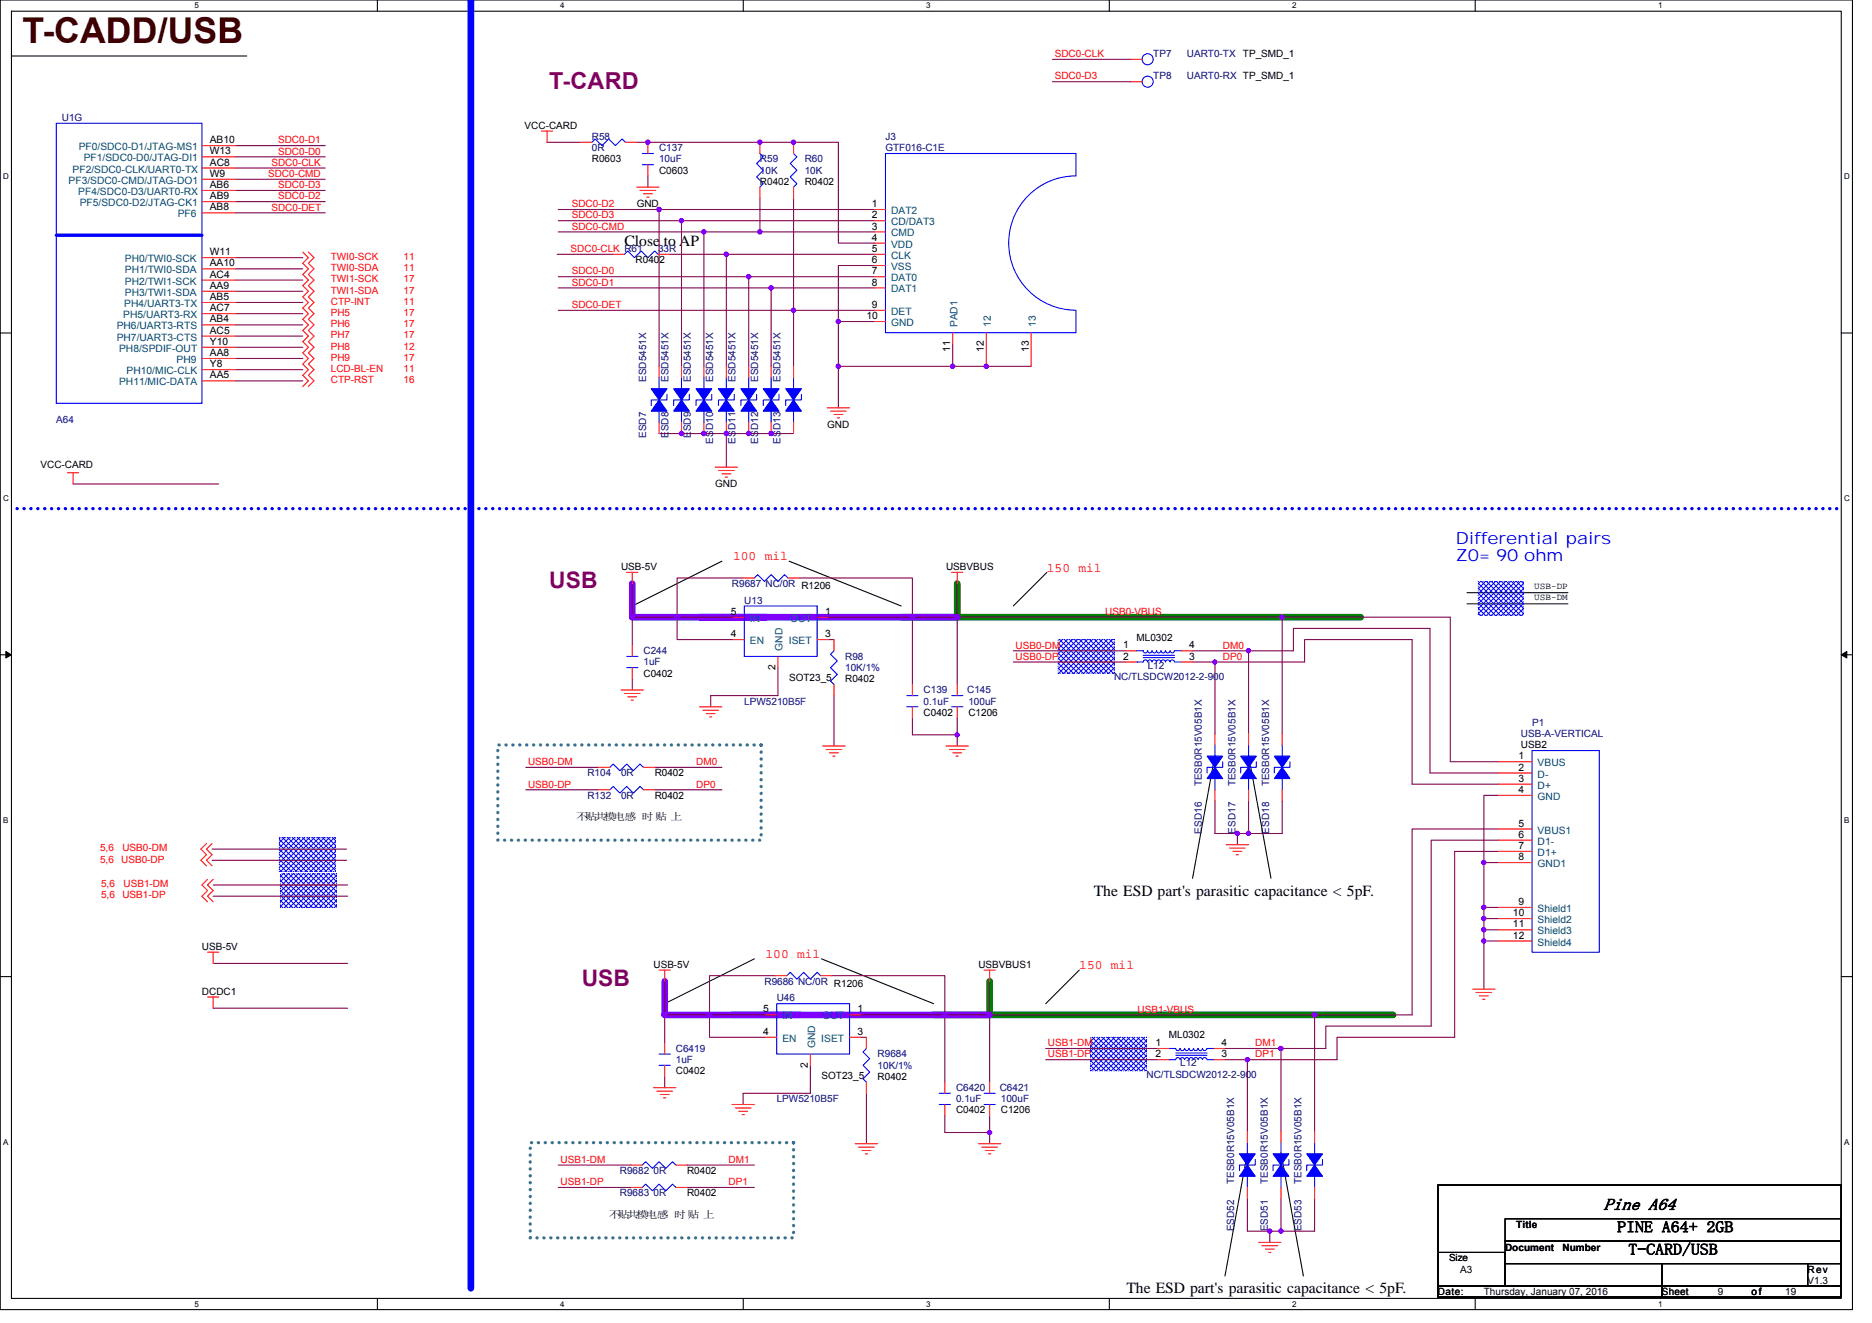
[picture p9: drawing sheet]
<svg xmlns="http://www.w3.org/2000/svg" width="297mm" height="210mm" viewBox="0 0 297 210" stroke-linecap="round" stroke-linejoin="round" font-family="sans-serif">
<path d="M0 0h293.9v207.9h-293.9zM1.8 1.8h290.4v204.3h-290.4z" fill="none" stroke="#000" stroke-width=".17"/>
<g fill="#fff">
<path d="M30.8 .2h.7v1.4h-.7z"/>
<path d="M30.8 206.3h.7v1.4h-.7z"/>
</g>
<path d="M59.9 0v1.8M59.9 206.1v1.8" fill="none" stroke="#000" stroke-width=".17"/>
<g fill="#fff">
<path d="M88.9 .2h.7v1.4h-.7z"/>
<path d="M88.9 206.3h.7v1.4h-.7z"/>
</g>
<path d="M117.9 0v1.8M117.9 206.1v1.8" fill="none" stroke="#000" stroke-width=".17"/>
<g fill="#fff">
<path d="M147 .2h.7v1.4h-.7z"/>
<path d="M147 206.3h.7v1.4h-.7z"/>
</g>
<path d="M176 0v1.8M176 206.1v1.8" fill="none" stroke="#000" stroke-width=".17"/>
<g fill="#fff">
<path d="M205 .2h.7v1.4h-.7z"/>
<path d="M205 206.3h.7v1.4h-.7z"/>
</g>
<path d="M234.1 0v1.8M234.1 206.1v1.8" fill="none" stroke="#000" stroke-width=".17"/>
<g fill="#fff">
<path d="M263.1 .2h.7v1.4h-.7z"/>
<path d="M263.1 206.3h.7v1.4h-.7z"/>
<path d="M.5 27.3h.9v1.4h-.9z"/>
<path d="M292.6 27.3h.9v1.4h-.9z"/>
<path d="M.5 78.4h.9v1.4h-.9z"/>
<path d="M292.6 78.4h.9v1.4h-.9z"/>
</g>
<path d="M0 52.9h1.8M292.2 52.9h1.7" fill="none" stroke="#000" stroke-width=".17"/>
<g fill="#fff">
<path d="M.5 129.5h.8v1.4h-.8z"/>
<path d="M292.6 129.5h.9v1.4h-.9z"/>
</g>
<path d="M0 103.9h1.8M292.2 103.9h1.7" fill="none" stroke="#000" stroke-width=".17"/>
<path d="M.9 103.4l.9 .5-.9 .5zM292.2 103.9l.8-.5v1z" fill="#000" stroke="#000" stroke-width=".16"/>
<g fill="#fff">
<path d="M.5 180.5h.8v1.4h-.8z"/>
<path d="M292.6 180.5h.9v1.4h-.9z"/>
</g>
<path d="M1.8 8.9h37.4M0 155h1.8M292.2 155h1.7" fill="none" stroke="#000" stroke-width=".17"/>
<path d="M2.7 80.7h289.1" fill="none" stroke="#00f" stroke-width=".53" stroke-dasharray="0 1.1"/>
<path d="M74.7 0v204.5" fill="none" stroke="#00f" stroke-width="1.1"/>
<circle cx="74.7" cy="0" r=".53" fill="#00f"/>
<g fill="none" stroke="#000" stroke-width=".17">
<path d="M114.6 89.1l-14.3 7.1M125.2 89.1l17.8 7.1M166.1 90.8l-5.3 5.4M232.8 95.8h16M232.8 94.1h16M192.8 119.8l-3.6 19.6M198.1 119.8l3.6 19.6M119.7 152.2l-14.2 7.1M130.4 152.2l17.7 7.1M171.3 154l-5.4 5.3M197.9 183l-3.5 19.5M203.3 183l3.5 19.5"/>
<path d="M228.2 188.1h64v17.8h-64zM228.2 198.8h10.6v5.3h-10.6zM238.8 197h53.4v3.6h-53.4zM238.8 193.4h53.4v3.6h-53.4zM228.2 204.1h35.5v1.8h-35.5zM238.8 200.6h24.9v3.5h-24.9zM263.7 204.1h28.5v1.8h-28.5zM263.7 200.6h23.1v3.5h-23.1zM286.8 200.6h5.4v3.5h-5.4z"/>
</g>
<g fill="#00f" stroke="#00f" stroke-width=".17" stroke-dasharray="0 .3">
<path d="M234.6 92.3h7.1v5.3h-7.1z" fill-rule="evenodd"/>
<path d="M44.5 138.7h8.9v5.3h-8.9z" fill-rule="evenodd"/>
<path d="M167.9 101.5h8.9v5.3h-8.9z" fill-rule="evenodd"/>
<path d="M173 164.6h8.9v5.4h-8.9z" fill-rule="evenodd"/>
<path d="M44.3 133h8.9v5.3h-8.9z" fill-rule="evenodd"/>
</g>
<path d="M79 118.2h41.8v15.2h-41.8zM84.1 181.4h41.8v15.1h-41.8z" fill="none" stroke="#408080" stroke-width=".53" stroke-dasharray="0 1.1"/>
<path d="M143 98h72.9M151.9 92.6v5.4M157 155.7v5.4M148.1 161.1h72.9" fill="none" stroke="#008000" stroke-width="1.1"/>
<path d="M100.3 92.6v5.4h21.4M111 98h40.9M105.5 155.7v5.4h21.3M116.1 161.1h40.9" fill="none" stroke="#8000ff" stroke-width="1.1"/>
<g fill="none" stroke="#800040" stroke-width=".17">
<path d="M167 9.4h12.4M167 13h12.4M37.4 23.1h14.2M37.4 24.9h14.2M37.4 26.7h14.2M37.4 28.4h14.2M37.4 30.2h14.2M37.4 32h14.2M37.4 33.8h14.2M86.8 22.6h5.3M88.6 35h50.1M88.6 33.3h16"/>
<path d="M88.6 36.8h23.1M101 22.6h32v16h5.7M102.8 27.9v1.8M104.6 33.3h34.1M104.6 33.3v24.8M108.1 35v23.1M111.7 36.8v21.3M111.7 36.8h8.9M120.6 31.5v5.3h18.1M125.9 31.5v26.6M37.4 40.9h10.6M37.4 42.7h10.6"/>
<path d="M37.4 44.4h10.6M37.4 46.2h10.6M37.4 48h10.6M37.4 55.1h10.6M37.4 53.3h10.6M37.4 49.8h10.6M37.4 56.9h10.6M37.4 51.6h10.6M37.4 58.7h10.6M88.4 40.4h8.9M88.6 45.7h33.8M88.6 49.3h50.1"/>
<path d="M88.6 43.9h30.2M106.2 40.4h9M115.2 40.4h23.5M115.2 40.4v17.7M118.8 43.9h19.9M118.8 43.9v14.2M122.4 45.7v12.4M122.4 45.7h16.3M133 58.1h18.2M133 58.1v6.6M138.7 42.1h-5.7v8.9M138.7 51h-5.7v7.1"/>
<path d="M151.2 54.6v3.5h12.4M11.6 76.8h23.1M37.4 60.5h10.6M104.6 68.8h10.6v5.3M115.2 68.8h10.7M100.3 98v4.4M100.3 92.6v5.4M100.3 98h7.1v3.5h8.9M117.9 91.7h-10.5v6.3h8.9M126.8 91.7h18v6.3M131.4 98h13.4M144.8 98h7.1"/>
<path d="M144.8 98v10.6M151.9 98h51.6M151.9 98v10.6M151.9 92.6v5.4M203.5 98h26.6v22.9h7.7M203.5 98v18.5M100.3 107.7v1.8M123.4 106v4.4h-10.6v1.8M131.4 101.5h.9M132.3 110.4v8M144.8 114v2.6h7.1M151.9 116.6v1.8"/>
<path d="M151.9 114v2.6M160.8 103.3h17.8M160.8 105.1h17.8M189.2 103.3h8.9M189.2 105.1h3.6M192.8 105.1v11.4M192.8 105.1h14.2v-3.6h17.1v23h13.7M198.1 103.3v13.2M198.1 103.3h7.1v-3.6h21.7v23h10.9M33.7 134.8h21.3M33.7 136.5h21.3M83.4 121.8h11.6"/>
<path d="M83.4 125.3h11.6M103.9 121.8h10.7M103.9 125.3h10.7M192.8 127.1v5.2h3.5v1.8M196.3 132.3h1.8M198.1 127.1v5.2M203.5 127.1v5.2h-5.4M235.5 136.9v7.1M235.5 136.9h2.3M237.8 131.6h-13.7v29.5h-15.5M237.8 135.1h-7v29.5h-18.6l-.1 3.6h-14.2M237.8 126.2h-2.3v10.7"/>
<path d="M237.8 133.4h-10.7v29.5h-16.7v3.5h-7.1M33.8 140.5h21.4M33.8 142.2h21.4M33.8 152.9h21.4M105.5 155.7v5.4M123.1 154.9h-10.5v6.2M132 154.9h17.9v6.2M157 155.7v5.4M235.5 144v1.8M235.5 145.8v1.8M235.5 147.6v1.8M235.5 149.4v7.6"/>
<path d="M235.5 144h2.3M235.5 145.8h2.3M235.5 147.6h2.3M235.5 149.4h2.3M33.8 160h21.4M105.5 170.9v1.7M105.5 161.1v4.4M105.5 161.1h7.1M112.6 161.1h8.9M112.6 161.1v3.5h8.9M128.6 169.1v4.4h-10.7v1.8M136.6 161.1h13.3"/>
<path d="M136.6 164.6h.9M137.5 173.5v8M149.9 161.1v10.6M149.9 177.1v2.6h7.1M149.9 161.1h7.1M157 179.7v1.8M157 161.1v10.6M157 177.1v2.6M157 161.1h51.6M165.9 166.4h17.8M165.9 168.2h17.8M194.4 166.4h8.9"/>
<path d="M194.4 168.2h3.5M197.9 168.2v11.4M203.3 166.4v13.2M208.6 161.1v18.5M88.6 184.9h11.5M88.6 188.5h11.5M109 184.9h10.7M109 188.5h10.7M197.9 190.2v5.2h3.6M201.5 195.4v1.8M201.5 195.4h1.8M203.3 190.2v5.2"/>
<path d="M208.6 190.2v5.2h-5.3"/>
</g>
<g fill="#f0f" stroke="#f0f" stroke-width=".17">
<circle cx="115.2" cy="68.8" r=".35"/>
<circle cx="111.7" cy="68.8" r=".35"/>
<circle cx="125.9" cy="22.6" r=".35"/>
<circle cx="120.6" cy="36.8" r=".35"/>
<circle cx="120.6" cy="22.6" r=".35"/>
<circle cx="102.8" cy="22.6" r=".35"/>
<circle cx="108.1" cy="35" r=".35"/>
<circle cx="122.3" cy="68.8" r=".35"/>
<circle cx="125.9" cy="49.2" r=".35"/>
<circle cx="108.1" cy="68.8" r=".35"/>
<circle cx="118.8" cy="68.8" r=".35"/>
<circle cx="104.6" cy="33.2" r=".35"/>
<circle cx="111.7" cy="36.8" r=".35"/>
<circle cx="115.2" cy="40.4" r=".35"/>
<circle cx="118.8" cy="43.9" r=".35"/>
<circle cx="122.3" cy="45.7" r=".35"/>
<circle cx="133" cy="51" r=".35"/>
<circle cx="133" cy="58.1" r=".35"/>
<circle cx="151.2" cy="58.1" r=".35"/>
<circle cx="156.5" cy="58.1" r=".35"/>
<circle cx="100.3" cy="98" r=".34"/>
<circle cx="198.1" cy="103.3" r=".34"/>
<circle cx="192.8" cy="105.1" r=".34"/>
<circle cx="198.1" cy="132.3" r=".34"/>
<circle cx="196.3" cy="132.3" r=".34"/>
<circle cx="144.8" cy="98" r=".34"/>
<circle cx="151.9" cy="98" r=".34"/>
<circle cx="151.9" cy="116.6" r=".34"/>
<circle cx="203.4" cy="98" r=".34"/>
<circle cx="203.3" cy="166.4" r=".35"/>
<circle cx="197.9" cy="168.2" r=".35"/>
<circle cx="203.3" cy="195.4" r=".35"/>
<circle cx="201.5" cy="195.4" r=".35"/>
<circle cx="149.9" cy="161.1" r=".35"/>
<circle cx="157" cy="179.7" r=".35"/>
<circle cx="208.6" cy="161.1" r=".35"/>
<circle cx="157" cy="161.1" r=".35"/>
<circle cx="105.5" cy="161.1" r=".35"/>
<circle cx="235.4" cy="145.8" r=".34"/>
<circle cx="235.4" cy="144" r=".34"/>
<circle cx="235.4" cy="147.6" r=".34"/>
<circle cx="235.4" cy="149.3" r=".34"/>
<circle cx="235.4" cy="136.9" r=".34"/>
<circle cx="112.6" cy="161.1" r=".35"/>
<circle cx="107.4" cy="98" r=".34"/>
</g>
<g fill="none" stroke="#f00" stroke-width=".17">
<path d="M179.4 13h1.8M179.4 9.4h1.8M32 23.1h5.4M32 24.9h5.4M32 26.7h5.4M32 28.4h5.4M32 30.2h5.4M32 32h5.4M32 33.8h5.4M85.9 20.8h1.8M86.8 20.8v1.8M92.1 22.6h1.8"/>
<path d="M99.2 22.6h1.8M101 29.7h3.6M101.6 30.2h2.5M102.1 30.8h1.4M102.6 31.3h.4M102.8 26.1v1.8M102.8 22.6v1.8M120.6 22.6v1.8M120.6 29.7v1.8M125.9 22.6v1.8M125.9 29.7v1.8M138.7 33.3h1.8"/>
<path d="M138.7 35h1.8M138.7 36.8h1.8M138.7 38.6h1.8M32 40.9h5.4M32 42.7h5.4M32 55.1h5.4M32 56.9h5.4M32 44.4h5.4M32 46.2h5.4M32 48h5.4M32 49.8h5.4M32 51.6h5.4"/>
<path d="M32 53.3h5.4M32 58.7h5.4M48 40l.9 .9-.9 .9 .9 .9-.9 .9 .9 .8-.9 .9 .9 .9-.9 .9 .9 .9-.9 .9 .9 .9-.9 .9 .9 .9-.9 .9 .9 .8-.9 .9 .9 .9-.9 .9 .9 .9-.9 .9 .9 .9-.9 .9 .9 .9-.9 .8M48.9 40l.9 .9-.9 .9 .9 .9-.9 .9 .9 .8-.9 .9 .9 .9-.9 .9 .9 .9-.9 .9 .9 .9-.9 .9 .9 .9-.9 .9 .9 .8-.9 .9 .9 .9-.9 .9 .9 .9-.9 .9 .9 .9-.9 .9 .9 .9-.9 .8M97.3 40.4h1.8M104.4 40.4h1.8M104.6 58.1v1.8M108.1 58.1v1.8M111.7 58.1v1.8M115.2 58.1v1.8M118.8 58.1v1.8M122.4 58.1v1.8"/>
<path d="M125.9 58.1v1.8M138.7 40.4h1.8M138.7 42.1h1.8M138.7 43.9h1.8M138.7 45.7h1.8M138.7 51h1.8M138.7 49.3h1.8M151.2 52.8v1.8M156.5 52.8v5.3M163.6 52.8v5.3M10.7 75h1.8M11.6 75v1.8"/>
<path d="M32 60.5h5.4M104.6 67v1.8M108.1 67v1.8M111.7 67v1.8M113.5 74.1h3.5M114 74.7h2.5M114.6 75.2h1.4M115.1 75.7h.3M115.2 67v1.8M118.8 67v1.8M122.4 67v1.8M125.9 67v1.8"/>
<path d="M131.3 64.7h3.5M131.8 65.3h2.5M132.3 65.8h1.4M132.9 66.3h.3M99.4 90.8h1.8M100.3 90.8v1.8M116.3 98h1.8M117.9 91.7h1.8M125 91.7h1.8M129.7 98h1.7M151 90.8h1.8M151.9 90.8v1.8"/>
<path d="M98.5 109.5h3.6M99.1 110.1h2.5M99.6 110.6h1.4M100.1 111.1h.4M100.3 106v1.7M100.3 102.4v1.8M111 112.2h3.6M111.5 112.7h2.5M112.1 113.3h1.4M112.6 113.8h.3M116.3 101.5h1.8M123.4 104.2v1.8"/>
<path d="M129.7 101.5h1.7M130.6 118.4h3.5M131.1 119h2.5M131.6 119.5h1.4M132.3 108.6v1.8M132.3 101.5v1.8M144.8 112.2v1.8M144.8 108.6v1.8M150.1 118.4h3.6M150.6 119h2.5M151.2 119.5h1.4M151.9 112.2v1.8"/>
<path d="M151.9 108.6v1.8M178.6 103.3h1.7M178.6 105.1h1.7M187.4 105.1h1.8M187.4 103.3h1.8M192.8 116.5v1.7M198.1 116.5v1.7M203.5 116.5v1.7M32.8 133.9l-.9 .9 .9 .9-.9 .8 .9 .9M32.9 139.6l-.9 .9 .9 .9-.9 .8 .9 .9M33.7 133.9l-.9 .9 .9 .9-.9 .8 .9 .9M33.8 139.6l-.9 .9 .9 .9-.9 .8 .9 .9"/>
<path d="M95 121.8h1.8M95 125.3h1.8M102.1 121.8h1.8M102.1 125.3h1.8M132.1 120h.4M151.7 120h.4M192.8 125.3v1.8M194.6 134.1h3.5M195.1 134.6h2.5M195.6 135.1h1.4M196.1 135.7h.4M198.1 125.3v1.8"/>
<path d="M203.5 125.3v1.8M237.8 120.9h5.3M237.8 122.7h5.3M237.8 124.5h5.3M237.8 126.2h5.3M237.8 131.6h5.3M237.8 133.3h5.3M237.8 135.1h5.3M237.8 136.9h5.3M32.9 151.1h1.8M32.9 158.2h1.8M33.8 151.1v1.8"/>
<path d="M33.8 158.2v1.8M104.6 154h1.8M105.5 154v1.7M123.1 154.9h1.8M130.2 154.9h1.8M156.1 154h1.8M157 154v1.7M233.7 157h3.5M234.2 157.5h2.5M234.7 158.1h1.5M235.3 158.6h.3M237.8 144h5.3"/>
<path d="M237.8 145.8h5.3M237.8 147.6h5.3M237.8 149.4h5.3M103.7 172.6h3.5M104.2 173.2h2.5M104.8 173.7h1.4M105.3 174.2h.4M105.5 169.1v1.8M105.5 165.5v1.8M116.1 175.3h3.6M116.7 175.9h2.5M117.2 176.4h1.4"/>
<path d="M117.7 176.9h.4M121.5 164.6h1.8M121.5 161.1h1.8M128.6 167.3v1.8M134.8 164.6h1.8M134.8 161.1h1.8M137.5 171.7v1.8M137.5 164.6v1.8M149.9 175.3v1.8M149.9 171.7v1.8M157 175.3v1.8M157 171.7v1.8"/>
<path d="M183.7 166.4h1.8M183.7 168.2h1.8M192.6 168.2h1.8M192.6 166.4h1.8M197.9 179.6v1.8M203.3 179.6v1.8M208.6 179.6v1.8M100.1 188.5h1.8M100.1 184.9h1.8M107.2 188.5h1.8M107.2 184.9h1.8M135.7 181.5h3.6"/>
<path d="M136.2 182.1h2.5M136.8 182.6h1.4M137.3 183.1h.4M155.3 181.5h3.5M155.8 182.1h2.5M156.3 182.6h1.5M156.9 183.1h.3M197.9 188.5v1.7M199.7 197.2h3.6M200.2 197.7h2.5M200.8 198.2h1.4M201.3 198.8h.4"/>
<path d="M203.3 188.5v1.7M208.6 188.5v1.7"/>
</g>
<g fill="none" stroke="#00f" stroke-width=".17">
<path d="M8.9 19.6h23.1v44.4h-23.1zM93.9 22.6l.5-.5 1.1 1 1.1-1 1.1 1 1-1 .5 .5M101.9 26.1h1.8M101.9 24.4h1.8M120.6 24.4l.5 .5-1 1.1 1 1-1 1.1 1 1.1-.5 .5M125.9 24.4l.5 .5-1 1.1 1 1-1 1.1 1 1.1-.5 .5M170.7 27.9a10.7 10.7 0 0 0-10.6 10.7 10.7 10.7 0 0 0 10.6 10.6M170.7 27.9v-3.5h-30.2v28.4h30.2v-3.5M99.1 40.4l.5-.6 1.1 1.1 1-1.1 1.1 1.1 1.1-1.1 .5 .6M104.6 59.9v1.8M108.1 59.9v1.8M111.7 59.9v1.8"/>
<path d="M115.2 59.9v1.8M118.8 59.9v1.8M122.4 59.9v1.8M125.9 59.9v1.8M104.6 65.3v1.7M105.8 62.6v.9h-2.5v.9M108.1 65.3v1.7M109.4 62.6v.9h-2.5v.9M111.7 65.3v1.7M112.9 62.6v.9h-2.5v.9M115.2 65.3v1.7M116.5 62.6v.9h-2.5v.9"/>
<path d="M118.8 65.3v1.7M120.1 62.6v.9h-2.5v.9M122.4 65.3v1.7M123.6 62.6v.9h-2.5v.9M125.9 65.3v1.7M127.2 62.6v.9h-2.5v.9M118.1 96.2h11.6v8h-11.6zM119.7 91.7l.5-.5 1.1 1.1 1.1-1.1 1 1.1 1.1-1.1 .5 .5M99.4 106h1.8M99.4 104.2h1.8M132.3 103.3l-.5 .5 1.1 1.1-1.1 1.1 1.1 1-1.1 1.1 .5 .5M143.9 112.2h1.8"/>
<path d="M143.9 110.4h1.8M151 112.2h1.8M151 110.4h1.8M180.3 105.1h1.1M180.3 103.3h1.1M181.4 105.1a.35 .35 0 0 1 .3-.4 .35 .35 0 0 1 .4 .4M181.4 103.3a.35 .35 0 0 0 .3 .3 .35 .35 0 0 0 .4-.3M181.4 104h5M181.4 104.4h5M182.1 103.3a.34 .34 0 0 0 .4 .3 .34 .34 0 0 0 .3-.3 .36 .36 0 0 0 .4 .3 .36 .36 0 0 0 .3-.3M182.1 105.1a.34 .34 0 0 1 .4-.4 .34 .34 0 0 1 .3 .4 .36 .36 0 0 1 .4-.4 .36 .36 0 0 1 .3 .4M183.5 105.1a.34 .34 0 0 1 .4-.4 .34 .34 0 0 1 .3 .4 .36 .36 0 0 1 .4-.4 .36 .36 0 0 1 .3 .4 .36 .36 0 0 1 .4-.4 .36 .36 0 0 1 .3 .4"/>
<path d="M183.5 103.3a.34 .34 0 0 0 .4 .3 .34 .34 0 0 0 .3-.3 .36 .36 0 0 0 .4 .3 .36 .36 0 0 0 .3-.3 .36 .36 0 0 0 .4 .3 .36 .36 0 0 0 .3-.3M185.7 105.1a.34 .34 0 0 1 .3-.4 .34 .34 0 0 1 .3 .4M185.7 103.3a.34 .34 0 0 0 .3 .3 .34 .34 0 0 0 .3-.3M186.4 103.3h1M186.4 105.1h1M192.8 118.2v1.8M198.1 118.2v1.8M203.5 118.2v1.8M243.1 119.1h10.7v32h-10.7zM96.8 121.8l.5-.5 1.1 1 1-1 1.1 1 1.1-1 .5 .5M96.8 125.3l.5-.5 1.1 1.1 1-1.1 1.1 1.1 1.1-1.1 .5 .5M192.8 123.6v1.7"/>
<path d="M194 120.9v.9h-2.5v.9M198.1 123.6v1.7M199.3 120.9v.9h-2.4v.9M203.5 123.6v1.7M204.7 120.9v.9h-2.5v.9M123.3 159.3h11.5v8h-11.5zM124.9 154.9l.5-.6 1 1.1 1.1-1.1 1.1 1.1 1.1-1.1 .5 .6M104.6 169.1h1.8M104.6 167.3h1.8M137.5 166.4l-.6 .6 1.1 1-1.1 1.1 1.1 1.1-1.1 1 .6 .5M149 175.3h1.8M149 173.5h1.8"/>
<path d="M156.1 175.3h1.8M156.1 173.5h1.8M185.5 168.2h1.1M186.6 167.1h4.9M186.6 167.5h4.9M186.6 168.2a.34 .34 0 0 1 .3-.3 .34 .34 0 0 1 .3 .3M187.2 166.4a.34 .34 0 0 1-.3 .4 .34 .34 0 0 1-.3-.4h-1.1M187.3 166.4a.35 .35 0 0 0 .3 .4 .35 .35 0 0 0 .4-.4M187.3 168.2a.35 .35 0 0 1 .3-.3 .35 .35 0 0 1 .4 .3M188 168.2a.34 .34 0 0 1 .3-.3 .34 .34 0 0 1 .4 .3 .36 .36 0 0 1 .3-.3 .36 .36 0 0 1 .4 .3 .36 .36 0 0 1 .3-.3 .36 .36 0 0 1 .4 .3M188 166.4a.34 .34 0 0 0 .3 .4 .34 .34 0 0 0 .4-.4 .36 .36 0 0 0 .3 .4 .36 .36 0 0 0 .4-.4 .36 .36 0 0 0 .3 .4 .36 .36 0 0 0 .4-.4M190.1 168.2a.34 .34 0 0 1 .4-.3 .34 .34 0 0 1 .3 .3 .36 .36 0 0 1 .4-.3 .36 .36 0 0 1 .3 .3"/>
<path d="M190.1 166.4a.34 .34 0 0 0 .4 .4 .34 .34 0 0 0 .3-.4 .36 .36 0 0 0 .4 .4 .36 .36 0 0 0 .3-.4h1.1M191.5 168.2h1.1M101.9 188.5l.5-.6 1.1 1.1 1.1-1.1 1.1 1.1 1-1.1 .5 .6M101.9 184.9l.5-.5 1.1 1 1.1-1 1.1 1 1-1 .5 .5M197.9 181.4v1.7M197.9 186.7v1.8M199.2 184v.9h-2.5v.9M203.3 181.4v1.7M203.3 186.7v1.8M204.5 184v.9h-2.5v.9M208.6 181.4v1.7M208.6 186.7v1.8"/>
<path d="M209.8 184v.9h-2.5v.9"/>
<circle cx="182.1" cy="9.4" r=".88"/>
<circle cx="182.1" cy="13" r=".88"/>
</g>
<g fill="#00f" stroke="#00f" stroke-width=".17">
<path d="M110.4 61.7h2.5l-1.2 1.8z"/>
<path d="M111.7 63.5l1.2 1.8h-2.5z"/>
<path d="M202 183.1h2.5l-1.2 1.8z"/>
<path d="M203.3 184.9l1.2 1.8h-2.5z"/>
<path d="M103.3 61.7h2.5l-1.2 1.8z"/>
<path d="M104.6 63.5l1.2 1.8h-2.5z"/>
<path d="M114 61.7h2.5l-1.3 1.8z"/>
<path d="M115.2 63.5l1.3 1.8h-2.5z"/>
<path d="M196.9 120h2.4l-1.2 1.8z"/>
<path d="M198.1 121.8l1.2 1.8h-2.4z"/>
<path d="M196.7 183.1h2.5l-1.3 1.8z"/>
<path d="M197.9 184.9l1.3 1.8h-2.5z"/>
<path d="M191.5 120h2.5l-1.2 1.8z"/>
<path d="M192.8 121.8l1.2 1.8h-2.5z"/>
<path d="M207.3 183.1h2.5l-1.2 1.8z"/>
<path d="M208.6 184.9l1.2 1.8h-2.5z"/>
<path d="M117.6 61.7h2.5l-1.3 1.8z"/>
<path d="M118.8 63.5l1.3 1.8h-2.5z"/>
<path d="M202.2 120h2.5l-1.2 1.8z"/>
<path d="M203.5 121.8l1.2 1.8h-2.5z"/>
<path d="M121.1 61.7h2.5l-1.2 1.8z"/>
<path d="M122.4 63.5l1.2 1.8h-2.5z"/>
<path d="M106.9 61.7h2.5l-1.3 1.8z"/>
<path d="M108.1 63.5l1.3 1.8h-2.5z"/>
<path d="M124.7 61.7h2.5l-1.3 1.8z"/>
<path d="M125.9 63.5l1.3 1.8h-2.5z"/>
</g>
<path d="M8.9 37.3h23.1" fill="none" stroke="#00f" stroke-width=".53"/>
<text font-size="5.7" fill="#400000" x="3.6" y="6.9">T-CADD/USB</text>
<text font-size="3.7" fill="#800080" x="87.2" y="14.1">T-CARD</text>
<g font-size="3.6" fill="#800080">
<text x="87.2" y="93.3">USB</text>
<text x="92.3" y="156.4">USB</text>
</g>
<g font-size="2.7" fill="#00f">
<text x="231" y="86.3">Differential pairs</text>
<text x="231" y="89">Z0= 90 ohm</text>
</g>
<text font-size="2.7" x="254.4" y="192">Pine A64</text>
<g font-size="2.5">
<text x="99.1" y="39">Close to AP</text>
<text x="173.6" y="142.1">The ESD part's parasitic capacitance &lt; 5pF.</text>
<text x="256.6" y="195.6">PINE A64+ 2GB</text>
<text x="258.4" y="199.1">T-CARD/USB</text>
<text x="178.7" y="205.3">The ESD part's parasitic capacitance &lt; 5pF.</text>
</g>
<g font-size="2.1" fill="#f00">
<text x="116.3" y="88.9">100 mil</text>
<text x="166.1" y="90.7">150 mil</text>
<text x="121.5" y="152.1">100 mil</text>
<text x="171.3" y="153.8">150 mil</text>
</g>
<g font-size="1.6" fill="#f00">
<text x="167.4" y="9.1">SDC0-CLK</text>
<text x="167.4" y="12.6">SDC0-D3</text>
<text x="44.1" y="22.8">SDC0-D1</text>
<text x="42.5" y="28.1">SDC0-CMD</text>
<text x="43.1" y="26.3">SDC0-CLK</text>
<text x="44.1" y="24.5">SDC0-D0</text>
<text x="44.1" y="29.9">SDC0-D3</text>
<text x="43.1" y="33.4">SDC0-DET</text>
<text x="44.1" y="31.6">SDC0-D2</text>
<text x="90.7" y="34.7">SDC0-D3</text>
<text x="90.7" y="32.9">SDC0-D2</text>
<text x="52.5" y="41.3">TWI0-SCK</text>
<text x="64" y="41.3">11</text>
<text x="90.5" y="40">SDC0-CLK R61</text>
<text x="90.7" y="36.4">SDC0-CMD</text>
<text x="52.5" y="43">TWI0-SDA</text>
<text x="52.5" y="44.8">TWI1-SCK</text>
<text x="52.5" y="46.6">TWI1-SDA</text>
<text x="64" y="43">11</text>
<text x="64" y="44.8">17</text>
<text x="64" y="46.6">17</text>
<text x="90.7" y="43.6">SDC0-D0</text>
<text x="90.7" y="45.3">SDC0-D1</text>
<text x="52.5" y="48.4">CTP-INT</text>
<text x="52.5" y="53.7">PH7</text>
<text x="52.5" y="50.1">PH5</text>
<text x="52.5" y="51.9">PH6</text>
<text x="64" y="53.7">17</text>
<text x="64" y="50.1">17</text>
<text x="64" y="51.9">17</text>
<text x="64" y="48.4">11</text>
<text x="90.7" y="48.9">SDC0-DET</text>
<text x="52.5" y="55.5">PH8</text>
<text x="52.5" y="57.3">PH9</text>
<text x="52.5" y="59">LCD-BL-EN</text>
<text x="64" y="55.5">12</text>
<text x="64" y="57.3">17</text>
<text x="64" y="59">11</text>
<text x="52.5" y="60.8">CTP-RST</text>
<text x="64" y="60.8">16</text>
<text x="175.4" y="97.6">USB0-VBUS</text>
<text x="161.1" y="102.9">USB0-DM</text>
<text x="161.1" y="104.7">USB0-DP</text>
<text x="194" y="104.7">DP0</text>
<text x="194" y="102.9">DM0</text>
<text x="83.8" y="121.4">USB0-DM</text>
<text x="83.8" y="125">USB0-DP</text>
<text x="110.5" y="121.4">DM0</text>
<text x="110.5" y="125">DP0</text>
<text x="15.9" y="136.9">5,6</text>
<text x="15.9" y="135.1">5,6</text>
<text x="19.2" y="136.9">USB0-DP</text>
<text x="19.4" y="135.1">USB0-DM</text>
<text x="16" y="140.8">5,6</text>
<text x="16" y="142.6">5,6</text>
<text x="19.4" y="142.6">USB1-DP</text>
<text x="19.6" y="140.8">USB1-DM</text>
<text x="180.5" y="160.7">USB1-VBUS</text>
<text x="166.3" y="166.1">USB1-DM</text>
<text x="166.3" y="167.8">USB1-DP</text>
<text x="199.2" y="167.8">DP1</text>
<text x="199.2" y="166.1">DM1</text>
<text x="88.9" y="184.6">USB1-DM</text>
<text x="115.6" y="184.6">DM1</text>
<text x="88.9" y="188.1">USB1-DP</text>
<text x="115.6" y="188.1">DP1</text>
</g>
<g font-size="1.6" fill="#000080">
<text x="183" y="9.1">TP7</text>
<text x="188.3" y="9.1">UART0-TX</text>
<text x="183" y="12.6">TP8</text>
<text x="188.3" y="12.6">UART0-RX TP_SMD_1</text>
<text x="9.8" y="19.2">U1G</text>
<text x="93.9" y="22.2">R58</text>
<text x="140.5" y="22.2">J3</text>
<text x="93.9" y="24">0R</text>
<text x="104.6" y="24">C137</text>
<text x="104.6" y="25.8">10uF</text>
<text x="120.6" y="25.8">R59</text>
<text x="120.6" y="27.6">10K</text>
<text x="127.7" y="25.8">R60</text>
<text x="127.7" y="27.6">10K</text>
<text x="140.5" y="24">GTF016-C1E</text>
<text x="104.4" y="40">33R</text>
<text x="102.5" y="60.6" transform="rotate(-90 102.5 60.6)">ESD5451X</text>
<text x="106.1" y="60.6" transform="rotate(-90 106.1 60.6)">ESD5451X</text>
<text x="109.6" y="60.6" transform="rotate(-90 109.6 60.6)">ESD5451X</text>
<text x="113.2" y="60.6" transform="rotate(-90 113.2 60.6)">ESD5451X</text>
<text x="116.7" y="60.6" transform="rotate(-90 116.7 60.6)">ESD5451X</text>
<text x="120.3" y="60.6" transform="rotate(-90 120.3 60.6)">ESD5451X</text>
<text x="123.8" y="60.6" transform="rotate(-90 123.8 60.6)">ESD5451X</text>
<text x="8.9" y="67.2">A64</text>
<text x="102.5" y="69.5" transform="rotate(-90 102.5 69.5)">ESD7</text>
<text x="106.1" y="69.5" transform="rotate(-90 106.1 69.5)">ESD8</text>
<text x="109.6" y="69.5" transform="rotate(-90 109.6 69.5)">ESD9</text>
<text x="113.2" y="70.4" transform="rotate(-90 113.2 70.4)">ESD10</text>
<text x="116.7" y="70.4" transform="rotate(-90 116.7 70.4)">ESD11</text>
<text x="120.3" y="70.4" transform="rotate(-90 120.3 70.4)">ESD12</text>
<text x="123.8" y="70.4" transform="rotate(-90 123.8 70.4)">ESD13</text>
<text x="116.1" y="93.2">R9687 NC/0R R1206</text>
<text x="118.1" y="95.8">U13</text>
<text x="102.1" y="103.8">C244</text>
<text x="102.1" y="105.6">1uF</text>
<text x="134.1" y="104.7">R98</text>
<text x="134.1" y="106.5">10K/1%</text>
<text x="176.8" y="107.9">NC/TLSDCW2012-2-900</text>
<text x="182.1" y="106.2">L12</text>
<text x="118.1" y="111.8">LPW5210B5F</text>
<text x="146.6" y="110">C139</text>
<text x="146.6" y="111.8">0.1uF</text>
<text x="153.5" y="110">C145</text>
<text x="153.7" y="111.8">100uF</text>
<text x="241.3" y="117">USB-A-VERTICAL</text>
<text x="243.1" y="115.2">P1</text>
<text x="93.2" y="123.2">R104</text>
<text x="98.5" y="123.2">0R</text>
<text x="190.7" y="124.8" transform="rotate(-90 190.7 124.8)">TESB0R15V05B1X</text>
<text x="196" y="124.8" transform="rotate(-90 196 124.8)">TESB0R15V05B1X</text>
<text x="201.4" y="124.8" transform="rotate(-90 201.4 124.8)">TESB0R15V05B1X</text>
<text x="93.2" y="126.8">R132</text>
<text x="98.5" y="126.8">0R</text>
<text x="190.7" y="132.3" transform="rotate(-90 190.7 132.3)">ESD16</text>
<text x="196" y="132.3" transform="rotate(-90 196 132.3)">ESD17</text>
<text x="201.4" y="132.3" transform="rotate(-90 201.4 132.3)">ESD18</text>
<text x="121.3" y="156.3">R9686 NC/0R R1206</text>
<text x="123.3" y="158.9">U46</text>
<text x="107.2" y="166.9">C6419</text>
<text x="139.3" y="167.8">R9684</text>
<text x="107.2" y="168.7">1uF</text>
<text x="139.3" y="169.6">10K/1%</text>
<text x="151.7" y="173.2">C6420</text>
<text x="158.6" y="173.2">C6421</text>
<text x="181.9" y="171">NC/TLSDCW2012-2-900</text>
<text x="187.3" y="169.3">L12</text>
<text x="123.3" y="174.9">LPW5210B5F</text>
<text x="151.7" y="174.9">0.1uF</text>
<text x="158.8" y="174.9">100uF</text>
<text x="98.4" y="189.9">R9683 0R</text>
<text x="98.4" y="186.3">R9682 0R</text>
<text x="195.9" y="187.9" transform="rotate(-90 195.9 187.9)">TESB0R15V05B1X</text>
<text x="201.2" y="187.9" transform="rotate(-90 201.2 187.9)">TESB0R15V05B1X</text>
<text x="206.5" y="187.9" transform="rotate(-90 206.5 187.9)">TESB0R15V05B1X</text>
<text x="195.9" y="195.4" transform="rotate(-90 195.9 195.4)">ESD52</text>
<text x="201.2" y="195.4" transform="rotate(-90 201.2 195.4)">ESD51</text>
<text x="206.5" y="195.4" transform="rotate(-90 206.5 195.4)">ESD53</text>
</g>
<g font-size="1.6">
<text x="197.2" y="9.1">TP_SMD_1</text>
<text x="33.3" y="22.7">AB10</text>
<text x="83.2" y="20.4">VCC-CARD</text>
<text x="33.3" y="29.8">AB6</text>
<text x="33.3" y="28.1">W9</text>
<text x="33.3" y="24.5">W13</text>
<text x="33.3" y="26.3">AC8</text>
<text x="93.9" y="25.8">R0603</text>
<text x="104.6" y="27.6">C0603</text>
<text x="120.6" y="29.3">R0402</text>
<text x="127.7" y="29.3">R0402</text>
<text x="33.3" y="33.4">AB8</text>
<text x="33.3" y="31.6">AB9</text>
<text x="101" y="32.9">GND</text>
<text x="138.4" y="32.9">1</text>
<text x="138.4" y="34.7">2</text>
<text x="33.3" y="40.5">W11</text>
<text x="100.9" y="41.8">R0402</text>
<text x="138.4" y="36.4">3</text>
<text x="138.4" y="38.2">4</text>
<text x="138.4" y="40">5</text>
<text x="138.4" y="41.8">6</text>
<text x="33.3" y="42.3">AA10</text>
<text x="33.3" y="44.1">AC4</text>
<text x="33.3" y="45.8">AA9</text>
<text x="33.3" y="47.6">AB5</text>
<text x="138.4" y="43.5">7</text>
<text x="138.4" y="45.3">8</text>
<text x="33.3" y="51.2">AB4</text>
<text x="33.3" y="53">AC5</text>
<text x="33.3" y="49.4">AC7</text>
<text x="137.5" y="50.7">10</text>
<text x="138.4" y="48.9">9</text>
<text x="33.3" y="56.5">AA8</text>
<text x="33.3" y="54.7">Y10</text>
<text x="33.3" y="58.3">Y8</text>
<text x="150.8" y="55.9" transform="rotate(-90 150.8 55.9)">11</text>
<text x="156.1" y="55.9" transform="rotate(-90 156.1 55.9)">12</text>
<text x="163.2" y="55.9" transform="rotate(-90 163.2 55.9)">13</text>
<text x="33.3" y="60.1">AA5</text>
<text x="131.3" y="67.9">GND</text>
<text x="6.4" y="74.3">VCC-CARD</text>
<text x="113.5" y="77.3">GND</text>
<text x="98.5" y="90.5">USB-5V</text>
<text x="150.1" y="90.5">USBVBUS</text>
<text x="116" y="101.1">4</text>
<text x="116" y="97.6">5</text>
<text x="130.9" y="101.1">3</text>
<text x="130.9" y="97.6">1</text>
<text x="180.3" y="101.7">ML0302</text>
<text x="102.1" y="107.4">C0402</text>
<text x="123.1" y="106.3" transform="rotate(-90 123.1 106.3)">2</text>
<text x="178.2" y="102.9">1</text>
<text x="178.2" y="104.7">2</text>
<text x="188.7" y="104.7">3</text>
<text x="188.7" y="102.9">4</text>
<text x="125.2" y="108.1">SOT23_5</text>
<text x="134.1" y="108.3">R0402</text>
<text x="146.6" y="113.6">C0402</text>
<text x="153.7" y="113.6">C1206</text>
<text x="241.3" y="118.8">USB2</text>
<text x="103.9" y="123.2">R0402</text>
<text x="241" y="120.5">1</text>
<text x="241" y="122.3">2</text>
<text x="241" y="124.1">3</text>
<text x="241" y="125.9">4</text>
<text x="91.4" y="130.2">不贴共模电感 时贴 上</text>
<text x="103.9" y="126.8">R0402</text>
<text x="241" y="131.2">5</text>
<text x="241" y="133">6</text>
<text x="241" y="134.7">7</text>
<text x="241" y="136.5">8</text>
<text x="241" y="143.6">9</text>
<text x="240.1" y="145.4">10</text>
<text x="240.1" y="147.2">11</text>
<text x="240.1" y="149">12</text>
<text x="32" y="150.8">USB-5V</text>
<text x="103.7" y="153.6">USB-5V</text>
<text x="155.3" y="153.6">USBVBUS1</text>
<text x="32" y="157.9">DCDC1</text>
<text x="121.1" y="160.7">5</text>
<text x="136.1" y="160.7">1</text>
<text x="121.1" y="164.3">4</text>
<text x="136.1" y="164.3">3</text>
<text x="183.3" y="166">1</text>
<text x="183.3" y="167.8">2</text>
<text x="185.5" y="164.8">ML0302</text>
<text x="193.8" y="167.8">3</text>
<text x="193.8" y="166">4</text>
<text x="107.2" y="170.5">C0402</text>
<text x="128.2" y="169.5" transform="rotate(-90 128.2 169.5)">2</text>
<text x="130.4" y="171.2">SOT23_5</text>
<text x="139.3" y="171.4">R0402</text>
<text x="151.7" y="176.7">C0402</text>
<text x="158.8" y="176.7">C1206</text>
<text x="109" y="189.9">R0402</text>
<text x="109" y="186.3">R0402</text>
<text x="96.6" y="193.3">不贴共模电感 时贴 上</text>
<text x="240.6" y="194.9">Title</text>
<text x="229.9" y="200.2">Size</text>
<text x="231.7" y="202">A3</text>
<text x="238.8" y="198.5">Document</text>
<text x="247.9" y="198.5">Number</text>
<text x="286.8" y="203.8">V1.3</text>
<text x="286.8" y="202">Rev</text>
<text x="228.2" y="205.5">Date:</text>
<text x="235.5" y="205.5">Thursday, January 07, 2016</text>
<text x="263.7" y="205.5">Sheet</text>
<text x="272.6" y="205.5">9</text>
<text x="277.9" y="205.5">of</text>
<text x="283.3" y="205.5">19</text>
</g>
<g font-size="1.6" fill="#004080">
<text x="12.5" y="23.8">PF0/SDC0-D1/JTAG-MS1</text>
<text x="10.9" y="29.2">PF3/SDC0-CMD/JTAG-DO1</text>
<text x="11.5" y="27.4">PF2/SDC0-CLK/UART0-TX</text>
<text x="13.3" y="25.6">PF1/SDC0-D0/JTAG-DI1</text>
<text x="12.4" y="30.9">PF4/SDC0-D3/UART0-RX</text>
<text x="12.7" y="32.7">PF5/SDC0-D2/JTAG-CK1</text>
<text x="28.2" y="34.5">PF6</text>
<text x="141.4" y="34">DAT2</text>
<text x="141.4" y="35.8">CD/DAT3</text>
<text x="19.8" y="41.6">PH0/TWI0-SCK</text>
<text x="141.4" y="37.5">CMD</text>
<text x="141.4" y="39.3">VDD</text>
<text x="141.4" y="41.1">CLK</text>
<text x="19.8" y="43.4">PH1/TWI0-SDA</text>
<text x="19.8" y="45.2">PH2/TWI1-SCK</text>
<text x="19.8" y="46.9">PH3/TWI1-SDA</text>
<text x="141.4" y="42.9">VSS</text>
<text x="141.4" y="44.6">DAT0</text>
<text x="141.4" y="46.4">DAT1</text>
<text x="18.5" y="52.3">PH6/UART3-RTS</text>
<text x="19.6" y="50.5">PH5/UART3-RX</text>
<text x="19.7" y="48.7">PH4/UART3-TX</text>
<text x="141.4" y="51.8">GND</text>
<text x="141.4" y="50">DET</text>
<text x="151.9" y="51.9" transform="rotate(-90 151.9 51.9)">PAD1</text>
<text x="157.2" y="51.9" transform="rotate(-90 157.2 51.9)">12</text>
<text x="164.4" y="51.9" transform="rotate(-90 164.4 51.9)">13</text>
<text x="18.5" y="54.1">PH7/UART3-CTS</text>
<text x="18.9" y="55.8">PH8/SPDIF-OUT</text>
<text x="20.1" y="59.4">PH10/MIC-CLK</text>
<text x="28" y="57.6">PH9</text>
<text x="18.9" y="61.2">PH11/MIC-DATA</text>
<text x="119" y="98.7">IN</text>
<text x="125.4" y="98.7">OUT</text>
<text x="119" y="102.2">EN</text>
<text x="124.2" y="103.3" transform="rotate(-90 124.2 103.3)">GND</text>
<text x="125.2" y="102.2">ISET</text>
<text x="244" y="121.6">VBUS</text>
<text x="244" y="123.4">D-</text>
<text x="244" y="125.2">D+</text>
<text x="244" y="127">GND</text>
<text x="244" y="132.3">VBUS1</text>
<text x="244" y="134.1">D1-</text>
<text x="244" y="135.8">D1+</text>
<text x="244" y="137.6">GND1</text>
<text x="244" y="144.7">Shield1</text>
<text x="244" y="146.5">Shield2</text>
<text x="244" y="148.3">Shield3</text>
<text x="244" y="150.1">Shield4</text>
<text x="124.1" y="161.8">IN</text>
<text x="130.5" y="161.8">OUT</text>
<text x="124.1" y="165.4">EN</text>
<text x="129.3" y="166.4" transform="rotate(-90 129.3 166.4)">GND</text>
<text x="130.3" y="165.4">ISET</text>
</g>
<g font-size="1.5">
<text x="243.5" y="93.5">USB-DP</text>
<text x="243.5" y="95.2">USB-DM</text>
</g>
<g font-size="1.3">
<text x="30.8" y="1.3">5</text>
<text x="88.9" y="1.3">4</text>
<text x="147" y="1.3">3</text>
<text x="205" y="1.3">2</text>
<text x="263.1" y="1.3">1</text>
<text x=".5" y="28.4">D</text>
<text x="292.6" y="28.4">D</text>
<text x=".5" y="79.5">C</text>
<text x="292.6" y="79.5">C</text>
<text x=".5" y="130.6">B</text>
<text x="292.6" y="130.6">B</text>
<text x=".5" y="181.7">A</text>
<text x="292.6" y="181.7">A</text>
<text x="30.8" y="207.4">5</text>
<text x="88.9" y="207.4">4</text>
<text x="147" y="207.4">3</text>
<text x="205" y="207.4">2</text>
<text x="263.1" y="207.4">1</text>
</g>
</svg>
